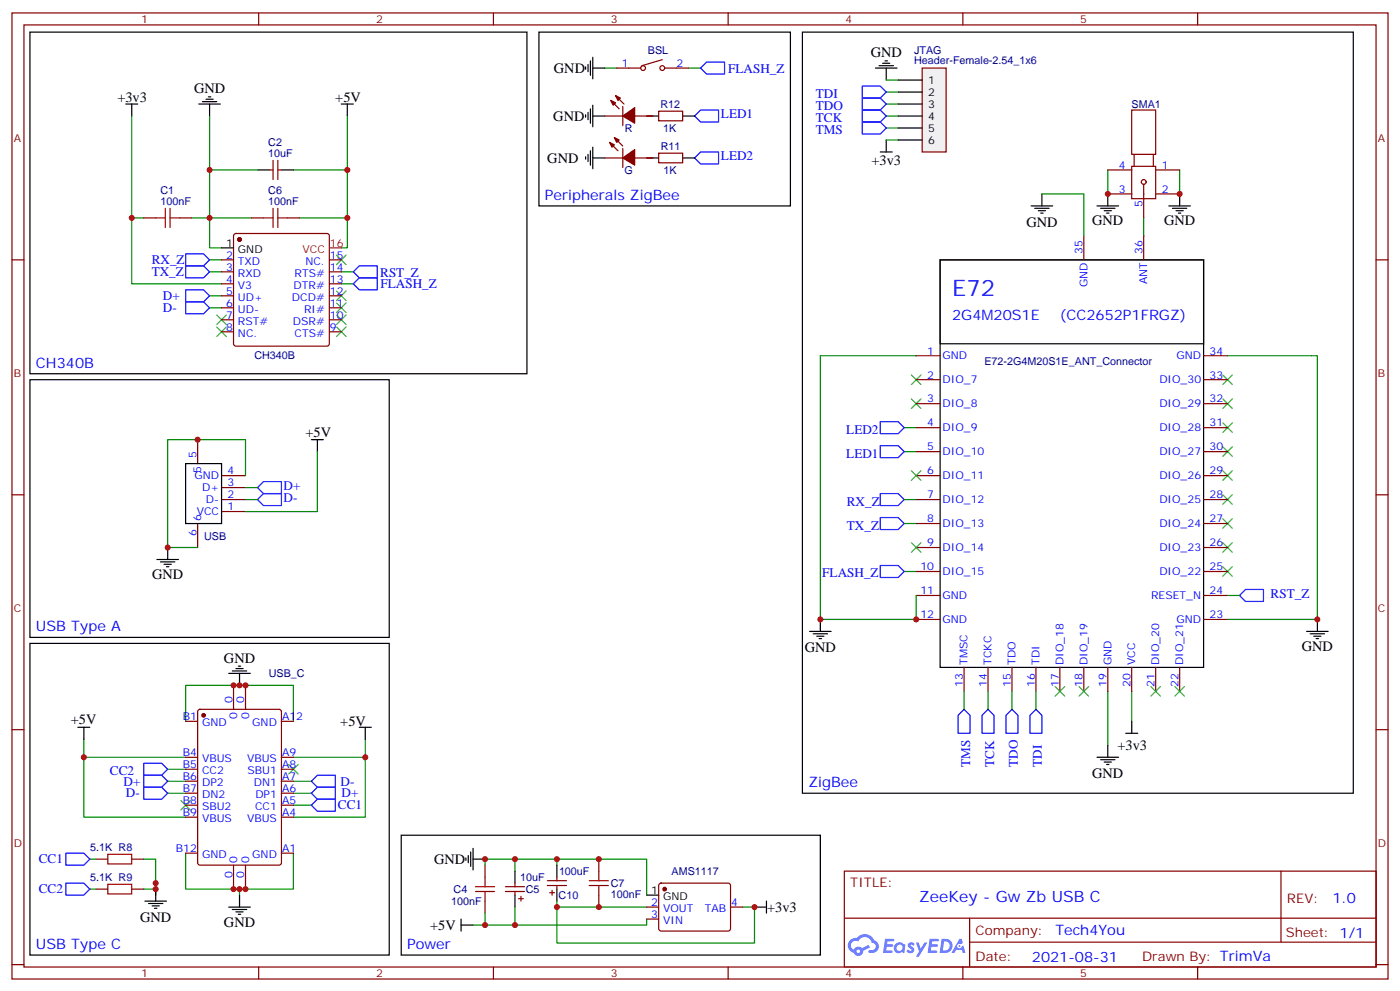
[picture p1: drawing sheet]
<svg xmlns="http://www.w3.org/2000/svg" width="412mm" height="292mm" viewBox="0 0 412 292" stroke-linecap="round" stroke-linejoin="round" font-family="sans-serif">
<g fill="none" stroke="#870000" stroke-width=".35">
<path d="M3.5 3.8h405.4v284.3h-405.4zM7.1 7.3h398.2v277.3h-398.2zM76.2 3.8v3.5M145.3 3.8v3.5M214.5 3.8v3.5M283.6 3.8v3.5M352.8 3.8v3.5M3.5 76.5h3.6M405.3 76.5h3.6M3.5 145.6h3.6M405.3 145.6h3.6M3.5 214.8h3.6"/>
<path d="M405.3 214.8h3.6M248.7 256.4h156.6v28.2h-156.6zM377.3 256.4v20.9M248.7 270.2h156.5M285.6 277.3h119.6M285.6 270.2v14.2M3.5 283.9h3.6M76.2 284.6v3.5M145.3 284.6v3.5M214.5 284.6v3.5M283.6 284.6v3.5M352.8 284.6v3.5"/>
<path d="M405.3 283.9h3.6"/>
</g>
<g fill="#5487ff">
<path d="M267.7 277.6a1.22 1.22 0 0 1 1.7 .2l-.4 .6a.47 .47 0 0 0-.3-.4 .47 .47 0 0 0-.5 .2l.1 .2a1.14 1.14 0 0 1 .8 1.8 1.14 1.14 0 0 1-1.9 0l-.2-.2 .5-.6 .7 .5a.29 .29 0 0 0 .3-.3 .29 .29 0 0 0-.2-.3 1.04 1.04 0 0 1-.6-1.7z"/>
<path d="M260.7 276.3h2.4l.3 .2-.2 .5-1.8 .1-.1 .8h1.5l.3 .4-.3 .4h-1.6l-.2 1.1h1.7l.2 .3-.2 .3-2.6 .1z"/>
<path d="M273.8 276.3h2.4l.3 .2-.1 .5-1.8 .1-.2 .8h1.6l.3 .4-.4 .4h-1.6l-.1 1.1h1.7l.2 .3-.2 .3-2.6 .1z"/>
<path d="M282.6 276.3h.7l.3 1.3-.6 .3a.69 .69 0 0 0-1 .3 .69 .69 0 0 0 .4 .9 .69 .69 0 0 0 .9-.6l.5-.2 .6 2.2h-.8l-.2-.9h-1.8l-.5 .9h-.8z"/>
<path d="M269.8 277.4h.8l.6 1.8 1.1-1.8h.9l-2.6 4.2h-.8l.9-1.5z"/>
<path d="M277.4 276.3l-.6 4.2h1.3a2.11 2.11 0 0 0 2.5-2.1 2.11 2.11 0 0 0-2.5-2.1zM278.1 277.1a1.39 1.39 0 0 1 1.7 1.4 1.39 1.39 0 0 1-1.8 1.3h-.3z"/>
<path d="M263.7 277.9a1.54 1.54 0 0 0-.1 2.2 1.54 1.54 0 0 0 2.2 .1l.6 .3 .3-2.3-.2-.3h-.4a1.49 1.49 0 0 0-2.4 0zM264 278.9a.94 .94 0 0 1 1.8 0 .94 .94 0 0 1-1.8 0z"/>
<path d="M250.4 276.7a2.18 2.18 0 0 0 1.1 3.7 1.44 1.44 0 0 0 1.6 .9 1.44 1.44 0 0 0 1.2-1.4l2-1.1-.5-.7-1.9 1a1.47 1.47 0 0 0-2.4 .4 1.39 1.39 0 0 1-.7-1.9 1.39 1.39 0 0 1 2-.5 2.12 2.12 0 0 1 2.2-1.3 2.12 2.12 0 0 1 1.9 1.7 1.14 1.14 0 0 1 1.1 1.4 1.14 1.14 0 0 1-1.7 .7 .43 .43 0 0 0-.5 .4 .43 .43 0 0 0 .4 .5 1.98 1.98 0 0 0 2.5-1.2 1.98 1.98 0 0 0-1.2-2.6 3.1 3.1 0 0 0-5.3-.6l-.9 .1zM252.3 280a.55 .55 0 0 1 1.1 0 .55 .55 0 0 1-1.1 0z"/>
<circle cx="282.6" cy="278.4" r=".26"/>
</g>
<g fill="none" stroke="#000" stroke-width=".35">
<path d="M8.8 9.5h146.4v100.5h-146.4zM158.7 9.5h74.1v51.1h-74.1zM172.5 19.7v.7M173.2 19v2.1M173.9 17.9v4.3M174.6 16.9v6.3M236.4 9.5h162.2v224h-162.2zM258.9 19.3h4.3M260 18.6h2.1M260.7 17.9h.7M37 30.6h3.6M38.8 30.6v3.5"/>
<path d="M58.6 30.6h6.3M59.6 29.9h4.3M60.7 29.2h2.1M61.4 28.5h.7M61.7 30.6v3.5M100.5 30.6h3.6M102.3 30.6v3.5M172.5 33.8v.7M173.2 33.1v2.1M173.9 32v4.3M174.6 20h3.6M174.6 31v6.3"/>
<path d="M174.6 34.1h3.6M190.5 34.1h3.5M201.1 34.1h3.5M257.9 20h6.3M261.1 20v3.6M75.8 50h3.6M82.9 50h3.5M172.5 46.1v.7M173.2 45.4v2.2M173.9 44.4v4.2M174.6 43.3v6.4M174.6 46.5h3.6"/>
<path d="M190.5 46.5h3.5M201.1 46.5h3.5M259.3 44.7h3.5M261.1 41.2v3.5M306.9 57.1v3.5M326.3 57.1v3.5M347.5 57.1v3.5M65.3 73h3.5M276.9 76.5h77.6v119.9h-77.6zM276.9 76.5h77.6v24.7h-77.6zM303.7 60.6h6.4M304.8 61.3h4.2"/>
<path d="M305.9 62h2.1M306.6 62.7h.7M323.1 60.6h6.4M324.2 61.3h4.2M325.3 62h2.1M326 62.7h.7M344.3 60.6h6.4M345.4 61.3h4.2M346.4 62h2.1M347.1 62.7h.7M8.8 111.8h105.9v75.8h-105.9zM54.7 136.5h10.6v17.6h-10.6z"/>
<path d="M91.7 129.4h3.5M93.5 129.4v3.5M46.2 164.7h6.4M47.3 165.4h4.2M48.3 166.1h2.1M49 166.8h.7M49.4 161.1v3.6M8.8 189.4h105.9v91.7h-105.9zM67.4 198.2h6.3M68.4 197.5h4.3M69.5 196.8h2.1M70.2 196.1h.7"/>
<path d="M70.6 198.2v3.5M238.5 185.8h6.3M239.5 186.5h4.3M240.6 187.3h2.1M241.3 188h.7M241.7 182.3v3.5M384.9 185.8h6.3M385.9 186.5h4.3M387 187.3h2.1M387.7 188h.7M388.1 182.3v3.5M22.9 214.1h3.6"/>
<path d="M24.7 214.1v3.5M105.8 214.1h3.6M107.6 214.1v3.5M326.3 219.4v3.5M331.6 215.8h3.5M333.4 212.3v3.5M323.1 222.9h6.4M324.2 223.6h4.2M325.3 224.3h2.1M326 225h.7M118.2 245.8h123.5v35.3h-123.5zM137.2 252.5v.7"/>
<path d="M137.9 251.8v2.1M138.6 250.8v4.2M139.3 252.9h3.6M139.3 249.7v6.3M151.7 256.4v3.5M164 254.6v3.6M42.7 265.2h6.3M43.7 265.9h4.3M44.8 266.6h2.1M45.5 267.3h.7M45.9 261.7v3.5M67.4 267h6.3"/>
<path d="M68.4 267.7h4.3M69.5 268.4h2.1M70.2 269.1h.7M70.6 263.5v3.5M135.8 272.3h3.5M135.8 270.5v3.5M151.7 263.5v3.5M164 261.7v3.5M190.5 263.5h3.5M222.2 267h3.6M225.8 265.2v3.5"/>
</g>
<g fill="none" stroke="#008700" stroke-width=".35">
<path d="M38.8 34.1v49.4h26.5M61.7 34.1v15.9M102.3 34.1v38.9h-1.8M178.2 20h3.5M190.5 34.1h1.8M202.8 20h3.6M261.1 34.1h3.5M261.1 23.6h3.5M261.1 37.7h3.5M261.1 30.6h3.5M261.1 27.1h3.5M75.8 50h-14.1v23h3.6"/>
<path d="M86.4 50h15.9M190.5 46.5h1.8M261.1 41.2h3.5M306.9 57.1h12.4v12.3M326.3 50v7.1M347.5 50v7.1M38.8 64.1h3.5M56.4 64.1h17.7M61.7 76.5h3.6M88.2 64.1h14.1M336.9 64.1v5.3M61.7 90.6h3.6"/>
<path d="M61.7 87.1h3.6M61.7 80h3.6M100.5 83.5h3.6M100.5 80h3.6M269.9 104.7h-28.2v77.6h28.2v-7M361.6 104.7h26.5v77.6h-26.5M72.3 140v-10.6h-22.9v31.7h8.8M93.5 132.9v17.7h-21.2M266.3 125.9h3.6M266.3 132.9h3.6M72.3 147h3.5M72.3 143.5h3.5"/>
<path d="M266.3 147h3.6M266.3 154.1h3.6M266.3 168.2h3.6M361.6 175.3h3.5M24.7 217.6v5.3M54.7 212.3v-10.6h31.7v10.6M107.6 217.6v5.3M284 203.5v5.3M291 203.5v5.3M298.1 203.5v5.3M305.2 203.5v5.3M326.3 203.5v15.9"/>
<path d="M333.4 203.5v8.8M49.4 233.5h5.3M49.4 226.4h5.3M49.4 229.9h5.3M54.7 222.9h-30v17.6h30M86.4 222.9h21.2v17.6h-21.2M86.4 233.5h5.3M86.4 237h5.3M86.4 229.9h5.3M26.5 252.9h1.7M42.3 252.9h3.6v10.6M45.9 259.9v1.8h-3.6"/>
<path d="M54.7 251.1v10.6h31.7v-10.6M142.9 254.6v-1.7h47.6v10.6M151.7 252.9v3.5M164 252.9v1.7M26.5 261.7h1.7M70.6 261.7v1.8M142.9 268.7v3.6M151.7 267v5.3M164 265.2v1.8M190.5 270.5v1.8h-51.2M190.5 267h-26.5v10.6h58.2v-10.6h-3.5"/>
</g>
<g fill="none" stroke="#870000" stroke-width=".35">
<path d="M195.1 17.6l-6 1.7M178.2 34.1h5.2M179.9 29.6l2.5 2.4M181.3 28.2l2.5 2.4M181.7 20h7M183.4 31.3v5.7M187 34.1h5.3M194 32.7h7.1v2.9h-7.1zM195.8 20h7M333.4 32.4h7v13h-7zM79.4 50h1M80.4 47.2v5.6"/>
<path d="M81.8 47.2v5.6M81.8 50h1.1M178.2 46.5h5.2M179.6 41.9l2.4 2.5M181 40.5l2.4 2.5M183.4 43.7v5.6M187 46.5h5.3M194 45.1h7.1v2.8h-7.1zM326.3 50h7.1M326.3 57.1h7.1M333.4 49h7v9.5h-7zM334.1 45.4v3.6"/>
<path d="M336.9 54.3v9.8M339.7 45.4v3.6M340.4 50h7.1M340.4 57.1h7.1M42.3 64.1h3.6M52.9 64.1h3.5M65.3 76.5h3.5M69 68.9l.5-.2h26.8l.5 .2 .2 .5v31.8l-.2 .5-.5 .2h-26.8l-.5-.3-.2-.4v-31.8zM74.1 64.1h3.5M84.7 64.1h3.5M97 76.5h3.5M319.3 69.4v7.1"/>
<path d="M336.9 69.4v7.1M65.3 80h3.5M65.3 83.5h3.5M65.3 87.1h3.5M65.3 90.6h3.5M65.3 94.1h3.5M65.3 97.6h3.5M97 80h3.5M97 83.5h3.5M97 87.1h3.5M97 90.6h3.5M97 94.1h3.5"/>
<path d="M97 97.6h3.5M269.9 104.7h7M269.9 111.8h7M269.9 118.8h7M354.5 104.7h7.1M354.5 111.8h7.1M354.5 118.8h7.1M58.2 129.4v7.1M65.3 140h7M269.9 125.9h7M269.9 132.9h7M269.9 140h7"/>
<path d="M354.5 125.9h7.1M354.5 132.9h7.1M354.5 140h7.1M58.2 154.1v7M65.3 147h7M65.3 150.6h7M65.3 143.5h7M269.9 147h7M269.9 154.1h7M354.5 147h7.1M354.5 154.1h7.1M269.9 161.1h7"/>
<path d="M269.9 168.2h7M269.9 175.3h7M354.5 161.1h7.1M354.5 168.2h7.1M354.5 175.3h7.1M269.9 182.3h7M284 196.4v7.1M291 196.4v7.1M298.1 196.4v7.1M305.2 196.4v7.1M312.2 196.4v7.1M319.3 196.4v7.1"/>
<path d="M326.3 196.4v7.1M333.4 196.4v7.1M340.4 196.4v7.1M347.5 196.4v7.1M354.5 182.3h7.1M54.7 212.3h3.5M58.4 209l.5-.2h23.3l.6 .4 .1 44.7-.5 .7h-23.5l-.6-.4-.1-44.7zM68.8 201.7v7.1M72.3 201.7v7.1M82.9 212.3h3.5M54.7 222.9h3.5M54.7 226.4h3.5"/>
<path d="M54.7 229.9h3.5M54.7 233.5h3.5M54.7 237h3.5M82.9 222.9h3.5M82.9 226.4h3.5M82.9 229.9h3.5M82.9 233.5h3.5M82.9 237h3.5M28.2 252.9h3.5M38.8 252.9h3.5M54.7 240.5h3.5M54.7 251.1h3.5"/>
<path d="M68.8 254.6v7.1M72.3 254.6v7.1M82.9 240.5h3.5M82.9 251.1h3.5M142.9 254.6v3.6M151.7 259.9v1.1M161.2 259.2h5.7M164 258.2v1M176.4 252.9v3.5M28.2 261.7h3.5M38.8 261.7h3.5M142.9 265.2v3.5"/>
<path d="M148.9 262.4h5.6M148.9 261h5.6M151.7 262.4v1.1M152.8 264.5h1.4M153.5 263.8v1.4M161.2 260.6h5.7M161.9 262.7h1.4M162.6 262v1.5M164 260.6v1.1M176.4 263.5v3.5M190.5 267h3.5M190.5 270.5h3.5"/>
<path d="M194.3 260.1l.4-.2 20.1 .1 .4 .6-.1 13-.6 .4h-20l-.5-.7v-12.7zM215.2 267h3.5"/>
<circle cx="189.4" cy="20" r=".71"/>
<circle cx="195.1" cy="20" r=".71"/>
<circle cx="336.9" cy="53.6" r=".71"/>
</g>
<g fill="none" stroke="#a10000" stroke-width=".35">
<path d="M45.9 64.1h2.8M48.7 61.3v5.7M50.1 61.3v5.7M50.1 64.1h2.8M77.6 64.1h2.8M80.4 61.3v5.7M81.8 64.1h2.9M81.8 61.3v5.7M31.7 251.5h7.1v2.8h-7.1zM142.9 258.2v2.8M173.6 259.2h5.6M176.4 256.4v2.8"/>
<path d="M31.7 260.3h7.1v2.8h-7.1zM140.1 261h5.6M140.1 262.4h5.6M142.9 262.4v2.8M173.6 260.6h5.6M176.4 260.6v2.9"/>
</g>
<g fill="none" stroke="#3c3" stroke-width=".35">
<path d="M99.1 75.1l2.9 2.8M102 75.1l-2.9 2.8M63.9 92.7l2.8 2.8M63.9 96.2l2.8 2.9M66.7 92.7l-2.8 2.8M66.7 96.2l-2.8 2.9M99.1 96.2l2.9 2.9M99.1 92.7l2.9 2.8M99.1 89.2l2.9 2.8M99.1 85.7l2.9 2.8M102 96.2l-2.9 2.9M102 92.7l-2.9 2.8"/>
<path d="M102 89.2l-2.9 2.8M102 85.7l-2.9 2.8M268.5 110.3l2.8 2.9M268.5 117.4l2.8 2.8M271.3 110.3l-2.8 2.9M271.3 117.4l-2.8 2.8M360.2 117.4l2.8 2.8M360.2 110.3l2.8 2.9M363 117.4l-2.8 2.8M363 110.3l-2.8 2.9M268.5 138.6l2.8 2.8M271.3 138.6l-2.8 2.8"/>
<path d="M360.2 138.6l2.8 2.8M360.2 131.5l2.8 2.8M360.2 124.5l2.8 2.8M363 138.6l-2.8 2.8M363 131.5l-2.8 2.8M363 124.5l-2.8 2.8M268.5 159.7l2.8 2.9M271.3 159.7l-2.8 2.9M360.2 159.7l2.8 2.9M360.2 152.7l2.8 2.8M360.2 145.6l2.8 2.8M363 159.7l-2.8 2.9"/>
<path d="M363 152.7l-2.8 2.8M363 145.6l-2.8 2.8M360.2 166.8l2.8 2.8M363 166.8l-2.8 2.8M310.8 202.1l2.8 2.8M313.6 202.1l-2.8 2.8M317.9 202.1l2.8 2.8M320.7 202.1l-2.8 2.8M339 202.1l2.8 2.8M341.8 202.1l-2.8 2.8M346.1 202.1l2.8 2.8M348.9 202.1l-2.8 2.8"/>
<path d="M53.3 235.6l2.8 2.8M56.1 235.6l-2.8 2.8M85 225l2.8 2.8M87.8 225l-2.8 2.8"/>
</g>
<g fill="none" stroke="#00f" stroke-width=".35">
<path d="M208.1 18.3h5.3v3.5h-5.3l-1.7-1.8zM204.6 34.1l1.8-1.7h5.3v3.5h-5.3zM254 25.3h5.3l1.8 1.8-1.8 1.8h-5.3zM254 28.9h5.3l1.8 1.7-1.8 1.8h-5.3zM254 32.4h5.3l1.8 1.7-1.8 1.8h-5.3zM254 35.9h5.3l1.8 1.8-1.8 1.7h-5.3zM204.6 46.5l1.8-1.8h5.3v3.6h-5.3zM54.7 78.2h5.3l1.7 1.8-1.7 1.8h-5.3zM54.7 74.7h5.3l1.7 1.8-1.7 1.7h-5.3zM54.7 85.3h5.3l1.7 1.8-1.7 1.7h-5.3zM54.7 88.8h5.3l1.7 1.8-1.7 1.8h-5.3zM104.1 80l1.7-1.8h5.3v3.6h-5.3z"/>
<path d="M105.8 81.8h5.3v3.5h-5.3l-1.7-1.8zM259.3 131.2h5.3l1.7 1.7-1.7 1.8h-5.3zM259.3 124.1h5.3l1.7 1.8-1.7 1.7h-5.3zM75.8 147l1.8-1.7h5.3v3.5h-5.3zM75.8 143.5l1.8-1.8h5.3v3.6h-5.3zM259.3 152.3h5.3l1.7 1.8-1.7 1.8h-5.3zM259.3 145.3h5.3l1.7 1.7-1.7 1.8h-5.3zM259.3 166.4h5.3l1.7 1.8-1.7 1.8h-5.3zM365.1 175.3l1.8-1.8h5.3v3.5h-5.3zM284 208.8l1.8 1.7v5.3h-3.6v-5.3zM291 208.8l1.8 1.7v5.3h-3.5v-5.3zM298.1 208.8l1.8 1.7v5.3h-3.6v-5.3z"/>
<path d="M303.4 210.5l1.8-1.7 1.7 1.7v5.3h-3.5zM42.3 231.7h5.3l1.8 1.8-1.8 1.7h-5.3zM42.3 224.6h5.3l1.8 1.8-1.8 1.8h-5.3zM42.3 228.2h5.3l1.8 1.7-1.8 1.8h-5.3zM91.7 229.9l1.8-1.7h5.3v3.5h-5.3zM93.5 231.7h5.3v3.5h-5.3l-1.8-1.7zM93.5 235.2h5.3v3.6h-5.3l-1.8-1.8zM19.4 259.9h5.3l1.8 1.8-1.8 1.8h-5.3zM19.4 251.1h5.3l1.8 1.8-1.8 1.7h-5.3z"/>
</g>
<g fill="#870000" stroke="#870000" stroke-width=".35">
<path d="M179.6 41.9l1.4 .7-.7 .7z"/>
<path d="M181 40.5l1.4 .7-.7 .7z"/>
<path d="M183.4 46.5l3.6-2.5v4.6z"/>
<path d="M179.9 29.6l1.4 .7-.7 .7z"/>
<path d="M181.3 28.2l1.4 .7-.7 .7z"/>
<path d="M183.4 34.1l3.6-2.4v4.6z"/>
<circle cx="70.6" cy="70.5" r=".53"/>
<circle cx="195.8" cy="261.7" r=".53"/>
<circle cx="60" cy="210.5" r=".53"/>
</g>
<path d="M97 73h3.5" fill="none" stroke="#f00" stroke-width=".35"/>
<path d="M271.6 20h7.1v24.7h-7.1z" fill="#f0f0f0" stroke="#870000" stroke-width=".35"/>
<path d="M264.6 23.6h7M264.6 27.1h7M264.6 30.6h7M264.6 34.1h7M264.6 37.7h7M264.6 41.2h7" fill="none" stroke="#000" stroke-width=".35"/>
<g fill="#c00">
<circle cx="38.8" cy="64.1" r=".88"/>
<circle cx="61.7" cy="50" r=".88"/>
<circle cx="61.7" cy="64.1" r=".88"/>
<circle cx="102.3" cy="64.1" r=".88"/>
<circle cx="102.3" cy="50" r=".88"/>
<circle cx="164" cy="267" r=".88"/>
<circle cx="164" cy="252.9" r=".88"/>
<circle cx="176.4" cy="267" r=".88"/>
<circle cx="176.4" cy="252.9" r=".88"/>
<circle cx="107.6" cy="222.9" r=".88"/>
<circle cx="45.9" cy="259.9" r=".88"/>
<circle cx="45.9" cy="261.7" r=".88"/>
<circle cx="151.7" cy="272.3" r=".88"/>
<circle cx="151.7" cy="252.9" r=".88"/>
<circle cx="142.9" cy="272.3" r=".88"/>
<circle cx="142.9" cy="252.9" r=".88"/>
<circle cx="72.3" cy="201.7" r=".88"/>
<circle cx="68.8" cy="201.7" r=".88"/>
<circle cx="72.3" cy="261.7" r=".88"/>
<circle cx="68.8" cy="261.7" r=".88"/>
<circle cx="24.7" cy="222.9" r=".88"/>
<circle cx="70.6" cy="201.7" r=".88"/>
<circle cx="70.6" cy="261.7" r=".88"/>
<circle cx="222.3" cy="267" r=".88"/>
<circle cx="326.3" cy="57.1" r=".88"/>
<circle cx="347.5" cy="57.1" r=".88"/>
<circle cx="241.7" cy="182.3" r=".88"/>
<circle cx="388.1" cy="182.3" r=".88"/>
<circle cx="269.9" cy="182.3" r=".88"/>
<circle cx="58.2" cy="129.4" r=".88"/>
<circle cx="49.4" cy="161.1" r=".88"/>
</g>
<text font-size="6.7" fill="#00f" x="280.5" y="87.1">E72</text>
<text font-size="4.6" fill="#00f" x="270.8" y="265.4">ZeeKey - Gw Zb USB C</text>
<g font-size="4.2">
<text x="256.5" y="16.8">GND</text>
<text x="163.2" y="21.4">GND</text>
<text x="34.6" y="29.9">+3v3</text>
<text x="57.2" y="27.4">GND</text>
<text x="98.8" y="29.9">+5V</text>
<text x="163" y="35.6">GND</text>
<text x="161.2" y="47.9">GND</text>
<text x="256.7" y="48.7">+3v3</text>
<text x="302.3" y="66.7">GND</text>
<text x="321.7" y="66.3">GND</text>
<text x="342.9" y="66.3">GND</text>
<text x="90" y="128.7">+5V</text>
<text x="44.8" y="170.3">GND</text>
<text x="237.1" y="191.9">GND</text>
<text x="383.5" y="191.5">GND</text>
<text x="66" y="195">GND</text>
<text x="20.9" y="213">+5V</text>
<text x="100.2" y="213.7">+5V</text>
<text x="329.2" y="220.8">+3v3</text>
<text x="321.7" y="228.9">GND</text>
<text x="127.9" y="254.3">GND</text>
<text x="226" y="268.4">+3v3</text>
<text x="41.3" y="271.3">GND</text>
<text x="66" y="273">GND</text>
<text x="126.7" y="273.7">+5V</text>
</g>
<g font-size="4.2" fill="#00f">
<text x="160.5" y="58.8">Peripherals ZigBee</text>
<text x="280.5" y="94.1">2G4M20S1E</text>
<text x="312.2" y="94.1">(CC2652P1FRGZ)</text>
<text x="10.6" y="108.2">CH340B</text>
<text x="10.6" y="185.8">USB Type A</text>
<text x="238.1" y="231.7">ZigBee</text>
<text x="392.5" y="265.7">1.0</text>
<text x="310.9" y="275.2">Tech4You</text>
<text x="10.6" y="279.3">USB Type C</text>
<text x="119.9" y="279.3">Power</text>
<text x="304" y="283">2021-08-31</text>
</g>
<g font-size="3.9" fill="#00f">
<text x="214.5" y="21.4">FLASH_Z</text>
<text x="240.3" y="28.9">TDI</text>
<text x="212.4" y="34.8">LED1</text>
<text x="240.3" y="32.4">TDO</text>
<text x="240.3" y="35.9">TCK</text>
<text x="240.3" y="39.4">TMS</text>
<text x="212.4" y="47.2">LED2</text>
<text x="44.7" y="77.7">RX_Z</text>
<text x="44.7" y="81.3">TX_Z</text>
<text x="112" y="81.4">RST_Z</text>
<text x="48" y="88.3">D+</text>
<text x="112.1" y="84.8">FLASH_Z</text>
<text x="48" y="91.9">D-</text>
<text x="249.3" y="127.6">LED2</text>
<text x="249.3" y="134.7">LED1</text>
<text x="83.5" y="147.8">D-</text>
<text x="83.5" y="144.3">D+</text>
<text x="249.5" y="148.8">RX_Z</text>
<text x="249.5" y="155.9">TX_Z</text>
<text x="242.2" y="170">FLASH_Z</text>
<text x="374.3" y="176">RST_Z</text>
<text x="285.8" y="225.7" transform="rotate(-90 285.8 225.7)">TMS</text>
<text x="292.8" y="225.7" transform="rotate(-90 292.8 225.7)">TCK</text>
<text x="299.9" y="225.7" transform="rotate(-90 299.9 225.7)">TDO</text>
<text x="306.9" y="225.7" transform="rotate(-90 306.9 225.7)">TDI</text>
<text x="32.4" y="228.2">CC2</text>
<text x="36.4" y="231.2">D+</text>
<text x="100.3" y="231.2">D-</text>
<text x="37.1" y="234.7">D-</text>
<text x="99.5" y="238.2">CC1</text>
<text x="100.6" y="234.7">D+</text>
<text x="11.4" y="254.1">CC1</text>
<text x="11.4" y="262.9">CC2</text>
</g>
<g font-size="3.9" fill="#800">
<text x="250.5" y="261">TITLE:</text>
<text x="379.1" y="265.7">REV:</text>
<text x="287.4" y="275.2">Company:</text>
<text x="378.7" y="275.8">Sheet: 1/1</text>
<text x="287.4" y="282.9">Date:</text>
<text x="336.4" y="282.9">Drawn By: TrimVa</text>
</g>
<g font-size="3.2" fill="#800">
<text x="41.6" y="6.8">1</text>
<text x="110.8" y="6.8">2</text>
<text x="179.9" y="6.8">3</text>
<text x="249.1" y="6.8">4</text>
<text x="318.2" y="6.8">5</text>
<text x="4.1" y="41.9">A</text>
<text x="405.9" y="41.9">A</text>
<text x="4.1" y="111.1">B</text>
<text x="405.9" y="111.1">B</text>
<text x="4.1" y="180.2">C</text>
<text x="405.9" y="180.2">C</text>
<text x="4.1" y="249.3">D</text>
<text x="405.9" y="249.3">D</text>
<text x="41.6" y="287.6">1</text>
<text x="110.8" y="287.6">2</text>
<text x="179.9" y="287.6">3</text>
<text x="249.1" y="287.6">4</text>
<text x="318.2" y="287.6">5</text>
</g>
<g font-size="3.2" fill="#000080">
<text x="190.8" y="15.9">BSL</text>
<text x="269.3" y="15.8">JTAG</text>
<text x="269.3" y="19">Header-Female-2.54_1x6</text>
<text x="194.5" y="31.8">R12</text>
<text x="333.3" y="31.8">SMA1</text>
<text x="184" y="38.9">R</text>
<text x="195.4" y="38.8">1K</text>
<text x="79" y="46.1">10uF</text>
<text x="79" y="43">C2</text>
<text x="194.7" y="44.1">R11</text>
<text x="183.9" y="51.2">G</text>
<text x="195.5" y="51.2">1K</text>
<text x="47.3" y="57">C1</text>
<text x="79" y="57.1">C6</text>
<text x="47.3" y="60.3">100nF</text>
<text x="79" y="60.3">100nF</text>
<text x="74.9" y="105.8">CH340B</text>
<text x="290" y="107.5">E72-2G4M20S1E_ANT_Connector</text>
<text x="60.1" y="158.8">USB</text>
<text x="79.2" y="199.3">USB_C</text>
<text x="26.6" y="250.5">5.1K R8</text>
<text x="164.7" y="257.5">100uF</text>
<text x="197.8" y="257.5">AMS1117</text>
<text x="26.6" y="259.3">5.1K R9</text>
<text x="133.6" y="262.8">C4</text>
<text x="153.2" y="259.3">10uF</text>
<text x="154.9" y="262.9">C5</text>
<text x="179.9" y="261.1">C7</text>
<text x="132.9" y="266.4">100nF</text>
<text x="164.6" y="264.6">C10</text>
<text x="179.9" y="264.3">100nF</text>
</g>
<g font-size="3.2" fill="#00f">
<text x="183.2" y="19.7">1</text>
<text x="199.3" y="19.7">2</text>
<text x="329.6" y="49.7">4</text>
<text x="342.2" y="49.7">1</text>
<text x="329.6" y="56.7">3</text>
<text x="342.2" y="56.7">2</text>
<text x="336.5" y="60.9" transform="rotate(-90 336.5 60.9)">5</text>
<text x="66.6" y="76.1">2</text>
<text x="70.1" y="77.9">TXD</text>
<text x="90" y="77.9">NC.</text>
<text x="97.2" y="76.1">15</text>
<text x="318.9" y="74.7" transform="rotate(-90 318.9 74.7)">35</text>
<text x="336.5" y="74.7" transform="rotate(-90 336.5 74.7)">36</text>
<text x="66.6" y="79.7">3</text>
<text x="66.6" y="83.2">4</text>
<text x="70.1" y="81.4">RXD</text>
<text x="86.8" y="81.4">RTS#</text>
<text x="97.2" y="83.2">13</text>
<text x="97.2" y="79.7">14</text>
<text x="338" y="83.7" transform="rotate(-90 338 83.7)">ANT</text>
<text x="66.6" y="86.7">5</text>
<text x="70.1" y="84.9">V3</text>
<text x="70.1" y="88.5">UD+</text>
<text x="86" y="88.5">DCD#</text>
<text x="86.5" y="84.9">DTR#</text>
<text x="97.2" y="86.7">12</text>
<text x="320.3" y="84.5" transform="rotate(-90 320.3 84.5)">GND</text>
<text x="66.6" y="90.2">6</text>
<text x="66.6" y="93.8">7</text>
<text x="70.1" y="92">UD-</text>
<text x="70.1" y="95.5">RST#</text>
<text x="86.3" y="95.5">DSR#</text>
<text x="89.6" y="92">RI#</text>
<text x="97.2" y="93.8">10</text>
<text x="97.2" y="90.2">11</text>
<text x="66.6" y="97.3">8</text>
<text x="70.1" y="99.1">NC.</text>
<text x="86.8" y="99.1">CTS#</text>
<text x="97.2" y="97.3">9</text>
<text x="273.1" y="104.4">1</text>
<text x="277.6" y="105.8">GND</text>
<text x="346.6" y="105.8">GND</text>
<text x="356.3" y="104.4">34</text>
<text x="273.1" y="111.4">2</text>
<text x="277.6" y="112.8">DIO_7</text>
<text x="341.5" y="112.8">DIO_30</text>
<text x="356.3" y="111.4">33</text>
<text x="273.1" y="118.5">3</text>
<text x="277.6" y="119.9">DIO_8</text>
<text x="341.5" y="119.9">DIO_29</text>
<text x="356.3" y="118.5">32</text>
<text x="273.1" y="125.5">4</text>
<text x="356.3" y="125.5">31</text>
<text x="277.6" y="126.9">DIO_9</text>
<text x="341.5" y="126.9">DIO_28</text>
<text x="57.9" y="134.7" transform="rotate(-90 57.9 134.7)">5</text>
<text x="273.1" y="132.6">5</text>
<text x="277.6" y="134">DIO_10</text>
<text x="341.5" y="134">DIO_27</text>
<text x="356.3" y="132.6">30</text>
<text x="57.3" y="141">GND</text>
<text x="59.3" y="139.2" transform="rotate(-90 59.3 139.2)">5</text>
<text x="67" y="143.2">3</text>
<text x="67" y="139.6">4</text>
<text x="273.1" y="139.6">6</text>
<text x="277.6" y="141">DIO_11</text>
<text x="341.5" y="141">DIO_26</text>
<text x="356.3" y="139.6">29</text>
<text x="59.5" y="144.6">D+</text>
<text x="60.7" y="148.1">D-</text>
<text x="67" y="146.7">2</text>
<text x="273.1" y="146.7">7</text>
<text x="277.6" y="148.1">DIO_12</text>
<text x="341.5" y="148.1">DIO_25</text>
<text x="356.3" y="146.7">28</text>
<text x="58" y="151.6">VCC</text>
<text x="59.3" y="153.4" transform="rotate(-90 59.3 153.4)">6</text>
<text x="67" y="150.2">1</text>
<text x="273.1" y="153.7">8</text>
<text x="277.6" y="155.2">DIO_13</text>
<text x="341.5" y="155.2">DIO_24</text>
<text x="356.3" y="153.7">27</text>
<text x="57.9" y="157.9" transform="rotate(-90 57.9 157.9)">6</text>
<text x="273.1" y="160.8">9</text>
<text x="356.3" y="160.8">26</text>
<text x="271.1" y="167.9">10</text>
<text x="277.6" y="162.2">DIO_14</text>
<text x="341.5" y="162.2">DIO_23</text>
<text x="356.3" y="167.9">25</text>
<text x="277.6" y="169.3">DIO_15</text>
<text x="341.5" y="169.3">DIO_22</text>
<text x="271.1" y="174.9">11</text>
<text x="277.6" y="176.3">GND</text>
<text x="339.1" y="176.3">RESET_N</text>
<text x="356.3" y="174.9">24</text>
<text x="271.1" y="182">12</text>
<text x="277.6" y="183.4">GND</text>
<text x="346.6" y="183.4">GND</text>
<text x="356.3" y="182">23</text>
<text x="285" y="195.7" transform="rotate(-90 285 195.7)">TMSC</text>
<text x="292.1" y="195.7" transform="rotate(-90 292.1 195.7)">TCKC</text>
<text x="299.2" y="195.7" transform="rotate(-90 299.2 195.7)">TDO</text>
<text x="306.2" y="195.7" transform="rotate(-90 306.2 195.7)">TDI</text>
<text x="313.3" y="195.7" transform="rotate(-90 313.3 195.7)">DIO_18</text>
<text x="320.3" y="195.7" transform="rotate(-90 320.3 195.7)">DIO_19</text>
<text x="327.4" y="195.7" transform="rotate(-90 327.4 195.7)">GND</text>
<text x="334.4" y="195.7" transform="rotate(-90 334.4 195.7)">VCC</text>
<text x="341.5" y="195.7" transform="rotate(-90 341.5 195.7)">DIO_20</text>
<text x="348.5" y="195.7" transform="rotate(-90 348.5 195.7)">DIO_21</text>
<text x="283.6" y="202.2" transform="rotate(-90 283.6 202.2)">13</text>
<text x="290.7" y="202.2" transform="rotate(-90 290.7 202.2)">14</text>
<text x="297.7" y="202.2" transform="rotate(-90 297.7 202.2)">15</text>
<text x="304.8" y="202.2" transform="rotate(-90 304.8 202.2)">16</text>
<text x="311.9" y="202.2" transform="rotate(-90 311.9 202.2)">17</text>
<text x="318.9" y="202.2" transform="rotate(-90 318.9 202.2)">18</text>
<text x="326" y="202.2" transform="rotate(-90 326 202.2)">19</text>
<text x="333" y="202.2" transform="rotate(-90 333 202.2)">20</text>
<text x="340.1" y="202.2" transform="rotate(-90 340.1 202.2)">21</text>
<text x="347.1" y="202.2" transform="rotate(-90 347.1 202.2)">22</text>
<text x="68.4" y="207" transform="rotate(-90 68.4 207)">0</text>
<text x="72" y="207" transform="rotate(-90 72 207)">0</text>
<text x="53.8" y="211.9">B1</text>
<text x="59.5" y="213.7">GND</text>
<text x="69.8" y="211.5" transform="rotate(-90 69.8 211.5)">0</text>
<text x="73.4" y="211.5" transform="rotate(-90 73.4 211.5)">0</text>
<text x="74.3" y="213.7">GND</text>
<text x="83.1" y="211.9">A12</text>
<text x="53.8" y="222.5">B4</text>
<text x="53.8" y="226.1">B5</text>
<text x="59.5" y="224.3">VBUS</text>
<text x="59.5" y="227.8">CC2</text>
<text x="72.8" y="224.3">VBUS</text>
<text x="72.9" y="227.8">SBU1</text>
<text x="83.1" y="226.1">A8</text>
<text x="83.1" y="222.5">A9</text>
<text x="53.8" y="229.6">B6</text>
<text x="53.8" y="233.1">B7</text>
<text x="59.5" y="231.4">DP2</text>
<text x="74.8" y="231.4">DN1</text>
<text x="83.1" y="233.1">A6</text>
<text x="83.1" y="229.6">A7</text>
<text x="53.8" y="236.6">B8</text>
<text x="59.5" y="234.9">DN2</text>
<text x="59.5" y="238.4">SBU2</text>
<text x="75.1" y="238.4">CC1</text>
<text x="75.2" y="234.9">DP1</text>
<text x="83.1" y="236.6">A5</text>
<text x="53.8" y="240.2">B9</text>
<text x="59.5" y="241.9">VBUS</text>
<text x="72.8" y="241.9">VBUS</text>
<text x="83.1" y="240.2">A4</text>
<text x="51.8" y="250.8">B12</text>
<text x="83.1" y="250.8">A1</text>
<text x="59.5" y="252.5">GND</text>
<text x="69.8" y="253.9" transform="rotate(-90 69.8 253.9)">0</text>
<text x="73.4" y="253.9" transform="rotate(-90 73.4 253.9)">0</text>
<text x="74.3" y="252.5">GND</text>
<text x="68.4" y="258.4" transform="rotate(-90 68.4 258.4)">0</text>
<text x="72" y="258.4" transform="rotate(-90 72 258.4)">0</text>
<text x="191.8" y="266.6">2</text>
<text x="195.3" y="268.4">VOUT</text>
<text x="207.6" y="268.4">TAB</text>
<text x="215.4" y="266.6">4</text>
<text x="191.8" y="270.2">3</text>
<text x="195.3" y="271.9">VIN</text>
</g>
<g font-size="3.2">
<text x="273.4" y="24.6">1</text>
<text x="273.4" y="28.2">2</text>
<text x="273.4" y="31.7">3</text>
<text x="273.4" y="35.2">4</text>
<text x="273.4" y="38.7">5</text>
<text x="273.4" y="42.3">6</text>
<text x="66.6" y="72.6">1</text>
<text x="70.1" y="74.4">GND</text>
<text x="191.8" y="263.1">1</text>
<text x="195.3" y="264.9">GND</text>
</g>
<g font-size="3.2" fill="#f00">
<text x="89.1" y="74.4">VCC</text>
<text x="97.2" y="72.6">16</text>
</g>
</svg>
